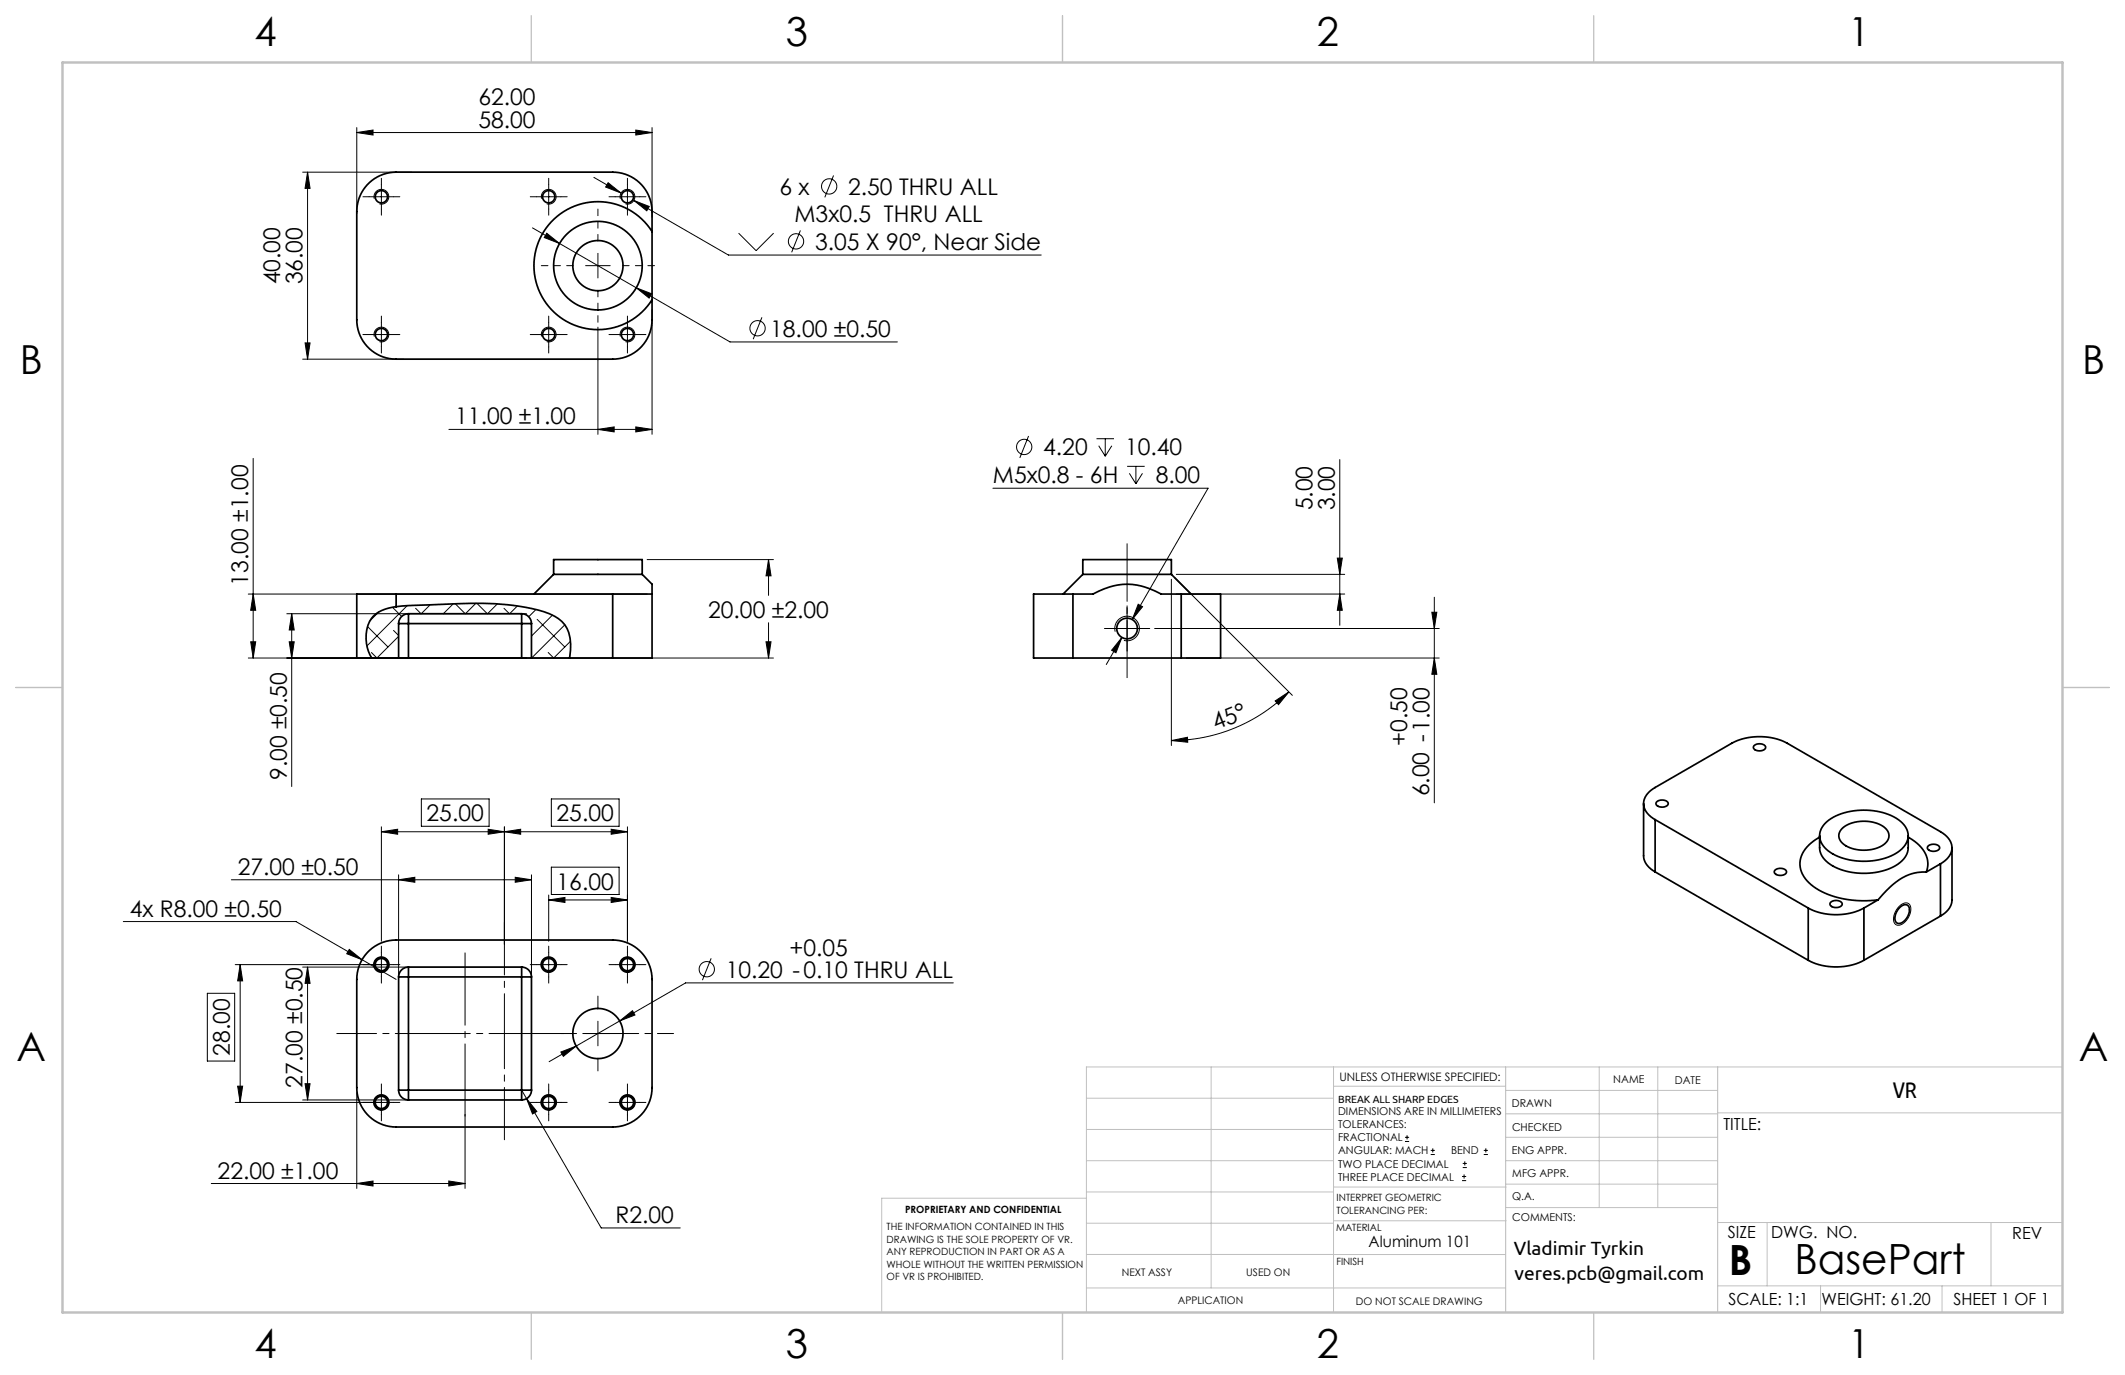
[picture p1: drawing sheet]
<svg xmlns="http://www.w3.org/2000/svg" width="432mm" height="279mm" viewBox="0 0 432 279" stroke-linecap="round" stroke-linejoin="round" font-family="sans-serif">
<g fill="none" stroke="#000" stroke-width=".2">
<path d="M61.5 35h22.1M62.5 35l.5 3.3h-1zM62.5 35v38M72.5 26.9l3.3-.5v1zM72.5 25.9v17.5M72.5 26.9h60M75 40h5M77.5 37.5v5M109 40h5M111.5 37.5v5M120.7 36l5.5 3.2M123.6 37.1l2.6 2.1-3.1-1.2z"/>
<path d="M125 40h5M127.5 37.5v5M129.2 26.4l3.3 .5-3.3 .5zM132.5 25.9v18.2M169.4 35.7l-1.8 4.4M76 40.4a1.5 1.5 0 0 1 1.4-1.9 1.5 1.5 0 0 1 1.6 1.6 1.5 1.5 0 0 1-1.9 1.3M108.2 46.3l40.1 23.2h34M110 40.4a1.5 1.5 0 0 1 1.4-1.9 1.5 1.5 0 0 1 1.6 1.6 1.5 1.5 0 0 1-1.9 1.3M111.1 47.4l2.6 2.1-3.1-1.2zM119 54h5M121.5 51.5v5M126 40.4a1.5 1.5 0 0 1 1.4-1.9 1.5 1.5 0 0 1 1.6 1.6 1.5 1.5 0 0 1-1.9 1.3"/>
<path d="M128.8 40.7l3.1 1.3-.5 .8zM128.8 40.7l19.2 11.1h63.6M129.3 58.5l3.1 1.2-.5 .9zM150.1 47.4l3.5 3.5 3.6-3.5M162.6 46.8l-1.7 4.5M61.5 73h20.4M62 69.7h1l-.5 3.3zM75 68h5M76 68.4a1.5 1.5 0 0 1 1.4-1.9 1.5 1.5 0 0 1 1.6 1.6 1.5 1.5 0 0 1-1.9 1.3M77.5 65.5v5M109 68h5M110 68.4a1.5 1.5 0 0 1 1.4-1.9 1.5 1.5 0 0 1 1.6 1.6 1.5 1.5 0 0 1-1.9 1.3"/>
<path d="M111.5 65.5v5M121.5 66.5v21.8M125 68h5M126 68.4a1.5 1.5 0 0 1 1.4-1.9 1.5 1.5 0 0 1 1.6 1.6 1.5 1.5 0 0 1-1.9 1.3M127.5 65.5v5M132.5 63v25.3M154.8 64.5l-1.8 4.4M51.4 93.1v40.6M91.2 87.3h41.3M121.5 87.3l3.3-.6v1.1zM129.2 86.7l3.3 .6-3.3 .5zM201.8 99.2h43.7l-15.4 26.7"/>
<path d="M209 88.6l-1.8 4.4M222.8 89.2h3.6M223.3 90.6l1.3 2.1M224.6 89.2v3.5M225.9 90.6l-1.3 2.1M229 94.8h3.6M229.5 96.2l1.3 2.1M230.8 94.8v3.5M232.1 96.2l-1.3 2.1M272.2 93.4v33.7M131.5 113.7h25.7M156.2 113.7l.5 3.3h-1z"/>
<path d="M156.2 113.7v7.3M238 117.7v33.8M238.7 117.4l23.9 23.9M239 116.7h34.2M271.7 113.4h1.1l-.6 3.3zM50.4 133.7h106.8M50.4 120.7h81.1M50.9 130.4h1.1l-.6 3.3zM51.4 120.7l.6 3.3h-1.1zM58.3 124.7h48.7M58.8 130.4h1l-.5 3.3zM59.3 124.7v35.1"/>
<path d="M59.3 124.7l.5 3.3h-1zM74.7 127.3l4.1 4.2M76.5 124.6l.1 .1M77 124.3l-1.8 1.9M79.8 123.4l1.8 1.9M80 128.1l1 1M81 129.3l-4.4 4.4-1.1-1.1M82.7 123.1l-8.1 8.2M84.5 123.6l1.1 1.1M87.4 122.9l-1.8 1.8M92.1 122.7l-2 2M92.5 122.7l2 2"/>
<path d="M96.7 122.6l-2.1 2.1M96.9 122.6l2.1 2.1M101.1 122.7l-2 2M102.4 123.6l1.1 1.1M105.1 123.1l-1.5 1.6M108 129.2h.1M108.9 123.9l-1.5 1.4M109.1 125.9l5.7 5.6M112.3 125l-4.3 4.3M114.8 127l-6.8 6.7M115.9 130.3l-3.4 3.4-1.1-1.1M155.7 130.4h1l-.5 3.3z"/>
<path d="M156.2 126.5v7.2M226.5 127.7h5M226.6 128.4a2.5 2.5 0 0 1 2.2-3.2 2.5 2.5 0 0 1 2.7 2.7 2.5 2.5 0 0 1-3.1 2.2M228 129.5l-1.2 3.1-.9-.5zM228 129.5l-3.2 5.5M229 125.2v5M231.3 122.8l.9 .5-2.1 2.6zM234.6 127.7h57.9M239 120.7h34.2M241 133.7h51.5M272.2 120.7l.6 3.3h-1.1zM290.9 124.4h1.1l-.5 3.3z"/>
<path d="M291.5 133.7l.5 3.3h-1.1zM291.5 121.4v41.7M238 150.5l3.3-.7v1zM259.1 142.4l2.8-1.8-2.1 2.6zM261.9 140.6a33.8 33.8 0 0 1-23.9 9.9M47 178.8h61M77.5 169l3.3-.5v1zM77.5 168v23.3M77.5 169h50M81 177.8v20.3M81 178.8l3.3-.5v1zM85.6 162.3h13.8v5.6h-13.8z"/>
<path d="M99.2 168.5l3.3 .5-3.3 .5zM102.5 168v23.9M102.5 169l3.3-.5v1zM104.7 178.3l3.3 .5-3.3 .5zM108 177.8v21M112 162.3h13.8v5.6h-13.8zM112 176.2h13.8v5.6h-13.8zM124.2 168.5l3.3 .5-3.3 .5zM127.5 168v23.3M25.1 187.3h35l20.4 11.7M48.8 196v28M48.8 196l.5 3.3h-1z"/>
<path d="M61.5 196.5h21.2M62.5 196.5v27M62.5 196.5l.5 3.3h-1zM71 192.9l2.6 2.1-3.1-1.2zM76 196.4a1.5 1.5 0 0 1 1.4-1.9 1.5 1.5 0 0 1 1.6 1.6 1.5 1.5 0 0 1-1.9 1.4M77.5 193.5v5M80 196h-32.2M109 196h5M110 196.4a1.5 1.5 0 0 1 1.4-1.9 1.5 1.5 0 0 1 1.6 1.6 1.5 1.5 0 0 1-1.9 1.4M111.5 181.9v9.4M111.5 182.9h16M111.5 182.9l3.3-.5v1z"/>
<path d="M111.5 193.5v5M124.2 182.4l3.3 .5-3.3 .5zM125 196h5M126 196.4a1.5 1.5 0 0 1 1.4-1.9 1.5 1.5 0 0 1 1.6 1.6 1.5 1.5 0 0 1-1.9 1.4M127.5 193.5v5M144.5 194.7l-1.8 4.5M193.7 199.7h-54.4l-13.4 7.8M385.9 184.2a1.31 1.31 0 0 1 2.3-.1 3.4 3.4 0 0 1-2.6 3.9 1.38 1.38 0 0 1-.7-2l.3-.8zM42.1 201.8h5.6v13.8h-5.6zM114 213.8l3.1-1.2-2.6 2.1zM119 210h5M121.5 207.5v5"/>
<path d="M125.9 207.5l2.6-2.1 .5 .9zM125.9 207.5l-14.3 8.2M48.3 220.7h1l-.5 3.3zM61.5 223.5h21.5M62 220.2h1l-.5 3.3zM72.5 222v19.5M76 224.4a1.5 1.5 0 0 1 1.4-1.9 1.5 1.5 0 0 1 1.6 1.6 1.5 1.5 0 0 1-1.9 1.4M77.5 221.5v5M80 224h-32.2M91.2 240l3.3 .5-3.3 .5zM94.5 226.4v15.1M106 221.5l16.2 28h16"/>
<path d="M107 223.2l2.1 2.7-.9 .5zM109 224h5M110 224.4a1.5 1.5 0 0 1 1.4-1.9 1.5 1.5 0 0 1 1.6 1.6 1.5 1.5 0 0 1-1.9 1.4M111.5 221.5v5M125 224h5M126 224.4a1.5 1.5 0 0 1 1.4-1.9 1.5 1.5 0 0 1 1.6 1.6 1.5 1.5 0 0 1-1.9 1.4M127.5 221.5v5M285.5 231.9h.8M285.5 231.1h.8M285.9 230.7v.8M290.7 234.6h.9M290.7 233.8h.9"/>
<path d="M291.1 233.3v.9M297.1 239.9h.8M297.1 239.1h.8M297.2 237.3h.9M297.2 236.4h.9M297.5 238.6v.9M297.6 236v.8M301.5 234.6h.8M301.5 233.8h.8M301.9 233.3v.9M42.9 240.5h51.6M72.5 240.5l3.3-.5v1z"/>
<circle cx="168.5" cy="37.9" r="1.56"/>
<circle cx="161.8" cy="49" r="1.56"/>
<circle cx="153.9" cy="66.7" r="1.56"/>
<circle cx="208.1" cy="90.8" r="1.56"/>
<circle cx="143.6" cy="196.9" r="1.56"/>
</g>
<path d="M102.5 231.6v-44.1" fill="none" stroke="#000" stroke-width=".2" stroke-dasharray="15.2 1.3 1.3 1.3" stroke-dashoffset="4.6"/>
<path d="M68.4 210h58.1" fill="none" stroke="#000" stroke-width=".2" stroke-dasharray="15.2 1.3 1.3 1.3" stroke-dashoffset="7.2"/>
<path d="M94.5 226.8v-33.2" fill="none" stroke="#000" stroke-width=".2" stroke-dasharray="15.2 1.3 1.3 1.3" stroke-dashoffset=".6"/>
<path d="M229 110.5v27.2" fill="none" stroke="#000" stroke-width=".2" stroke-dasharray="15.2 1.3 1.3 1.3" stroke-dashoffset="3.5"/>
<g fill="none" stroke="#c0c0c0" stroke-width=".2">
<path d="M246.1 216.8v44.9M271 216.8v49.9M305.9 216.8v49.9M325 216.8v28.6M336.9 216.8v28.6M349 216.8v49.9M419.1 216.8h-198.3v49.9M220.8 235.9h50.2M220.8 229.5h50.2M220.8 223.2h50.2M271 220.7h34.9M305.9 231.1h43.1"/>
<path d="M305.9 226.3h43.1M305.9 221.6h43.1M305.9 235.9h43.1M349 226.1h70.1M220.8 254.9h85.1M220.8 248.6h50.2M220.8 242.2h50.2M220.8 243.5h-41.6v23.2M271 248.1h35.1M271 241.2h35.1M305.9 240.6h43.1M306.1 245.4h42.9"/>
<path d="M349 248.4h70.1M359.1 248.4v12.9M404.6 248.4v12.9M220.8 261.7h85.1M349 261.3h70.1M369.9 261.3v5.4M394.6 261.3v5.4"/>
</g>
<path d="M107.9 3.2v9.5M215.9 3.2v9.5M323.8 3.2v9.5M3.2 139.7h9.5M419.1 139.7h9.5M107.9 266.7v9.5M215.9 266.7v9.5M323.8 266.7v9.5" fill="none" stroke="#c0c0c0" stroke-width=".25"/>
<path d="M12.7 12.7h406.4v254h-406.4z" fill="none" stroke="#c0c0c0" stroke-width=".5"/>
<path d="M116.5 54h-6.5M121.5 49v-6.5M121.5 59v6.5M126.5 54h6.5" fill="none" stroke="#000" stroke-width=".2" stroke-dasharray="15.2 1.3 1.3 1.3" stroke-dashoffset="13.9"/>
<g fill="none" stroke="#000" stroke-width=".2" stroke-dasharray="15.2 1.3 1.3 1.3">
<path d="M75 40h-1.3M77.5 37.5v-1.3M80 40h1.2M109 40h-1.3M111.5 37.5v-1.3M114 40h1.2M125 40h-1.3M127.5 37.5v-1.3M130 40h1.2M77.5 42.5v1.2M111.5 42.5v1.2M127.5 42.5v1.2"/>
<path d="M75 68h-1.3M77.5 65.5v-1.3M77.5 70.5v1.2M80 68h1.2M109 68h-1.3M111.5 65.5v-1.3M111.5 70.5v1.2M114 68h1.2M125 68h-1.3M127.5 65.5v-1.3M127.5 70.5v1.2M130 68h1.2"/>
<path d="M226.5 127.7h-2.1M229 125.2v-2.1M229 130.2v2.1M231.5 127.7h2.1M75 196h-1.3M77.5 193.5v-1.2M77.5 198.5v1.3M80 196h1.2M109 196h-1.3M111.5 193.5v-1.2M111.5 198.5v1.3M114 196h1.2"/>
<path d="M125 196h-1.3M127.5 193.5v-1.2M127.5 198.5v1.3M130 196h1.2M116.5 210h-2.6M121.5 205v-2.6M121.5 215v2.6M75 224h-1.3M77.5 221.5v-1.2M77.5 226.5v1.3M80 224h1.2M109 224h-1.3"/>
<path d="M111.5 221.5v-1.2M111.5 226.5v1.3M114 224h1.2M125 224h-1.3M127.5 221.5v-1.2M127.5 226.5v1.3M130 224h1.2"/>
</g>
<path d="M126.5 210h10.4" fill="none" stroke="#000" stroke-width=".2" stroke-dasharray="15.2 1.3 1.3 1.3" stroke-dashoffset="12"/>
<g fill="#000">
<path d="M62.5 35l.5 3.3h-1zM62 69.7h1l-.5 3.3zM290.9 124.4h1.1l-.5 3.3zM291.5 133.7l.5 3.3h-1.1zM271.7 113.4h1.1l-.6 3.3zM272.2 120.7l.6 3.3h-1.1z"/>
<path d="M123.6 37.1l-.5 .9 3.1 1.2zM128.8 40.7l2.6 2.1 .5-.8zM114 213.8l.5 .9 2.6-2.1zM125.9 207.5l3.1-1.2-.5-.9zM228 129.5l-2.1 2.6 .9 .5zM231.3 122.8l-1.2 3.1 2.1-2.6z"/>
<path d="M50.9 130.4h1.1l-.6 3.3zM51.4 120.7l.6 3.3h-1.1zM58.8 130.4h1l-.5 3.3zM59.3 124.7l.5 3.3h-1zM62 220.2h1l-.5 3.3zM62.5 196.5l.5 3.3h-1z"/>
<path d="M155.7 130.4h1l-.5 3.3zM156.2 113.7l.5 3.3h-1zM72.5 26.9l3.3-.5v1zM129.2 26.4l3.3 .5-3.3 .5zM121.5 87.3l3.3-.6v1.1zM129.2 86.7l3.3 .6-3.3 .5zM111.1 47.4l-.5 .9 3.1 1.2zM129.3 58.5l2.6 2.1 .5-.9zM107 223.2l1.2 3.2 .9-.5zM71 192.9l-.5 .9 3.1 1.2z"/>
<path d="M259.1 142.4l.7 .8 2.1-2.6zM238 150.5l3.3 .3v-1z"/>
<path d="M77.5 169l3.3-.5v1zM99.2 168.5l3.3 .5-3.3 .5z"/>
<path d="M124.2 168.5l3.3 .5-3.3 .5zM102.5 169l3.3-.5v1zM104.7 178.3l3.3 .5-3.3 .5zM81 178.8l3.3-.5v1z"/>
<path d="M124.2 182.4l3.3 .5-3.3 .5zM111.5 182.9l3.3-.5v1zM91.2 240l3.3 .5-3.3 .5zM72.5 240.5l3.3-.5v1z"/>
<path d="M48.3 220.7h1l-.5 3.3zM48.8 196l.5 3.3h-1z"/>
</g>
<g fill="none" stroke="#000" stroke-width=".35">
<path d="M132.5 47.1a13 13 0 0 0-19.5-3 13 13 0 0 0 0 19.7 13 13 0 0 0 19.5-2.9M132.5 47.1v13.8M132.5 47.1v-4.1a8 8 0 0 0-8-8h-44a8 8 0 0 0-8 8v22a8 8 0 0 0 8 8h44a8 8 0 0 0 8-8v-4.1M112.5 116.7h18M112.5 116.7v-3h18v3M112.5 116.7l-4 4M130.5 116.7l2 2v2M220 116.7h18M220 116.7v-3h18v3M220 116.7l-4 4M238 116.7l4 4M75.5 133.7h5.5"/>
<path d="M80.5 120.7h-8v13h3M80.5 123.3a6.7 6.7 0 0 0-5.4 3 8 8 0 0 0 .4 7.4M80.5 123.3l9.6-.5a64.1 64.1 0 0 1 17.9 .8 11.5 11.5 0 0 1 6.8 3.3 8.7 8.7 0 0 1 .9 6.8M80.5 120.7v2.6M80.5 120.7h44M81 126.7h2M81 133.7h2M81 126.7v7M83 124.7a2 2 0 0 0-2 2M83 124.7v2M83 133.7h23M83 124.7h23"/>
<path d="M83 126.7h23M83 126.7v7M106 124.7a2 2 0 0 1 2 2M106 126.7h2M106 124.7v2M106 133.7h2M106 126.7v7M108 133.7h16.5M108 126.7v7M124.5 120.7h8M124.5 120.7v13M132.5 120.7v13h-8"/>
<path d="M218 120.7h4.1a13 13 0 0 1 13.9 0h4M218 120.7h-8v13h8M218 133.7h22M218 120.7v13M240 120.7h8v13h-8M240 120.7v13M356.4 151.6a1.59 1.59 0 0 1 2.4 .2 1.45 1.45 0 0 1-2.3 .5l-.2-.3zM334 163.3v10.6a4 4 0 0 0 2.3 3.3M336.3 166.6a3.5 3.5 0 0 1-2-4.6l.8-1.1 1.2-.9 15.6-9a12.5 12.5 0 0 1 11.3 0l31.1 18a3.5 3.5 0 0 1 2 4.6l-.8 1-1.2 .9M336.3 166.6l31.1 17.9M336.3 177.2l31.1 17.9M336.3 166.6v10.6"/>
<path d="M336.6 163a1.59 1.59 0 0 1 2.4 .2 1.45 1.45 0 0 1-2.3 .5l-.2-.4zM360.6 176.9a1.59 1.59 0 0 1 2.4 .2 1.45 1.45 0 0 1-2.3 .5l-.2-.3zM369.7 170.1a6.5 6.5 0 0 0-3.9 5.7 6.9 6.9 0 0 0 4.4 5.4 20.3 20.3 0 0 0 11.4 1.7M369.7 169.8v2.5a4.7 4.7 0 0 0 3.2 3.9 13.7 13.7 0 0 0 13.2-.9 4 4 0 0 0 1.6-3v-2.5M370.9 167.3a12 12 0 0 1 9.8-2.6 8.7 8.7 0 0 1 6.7 3.6 3.6 3.6 0 0 1-1.7 4.8 13.6 13.6 0 0 1-14.2-.2 3.5 3.5 0 0 1-.6-5.6zM374.3 168.4a7.4 7.4 0 0 1 8.8-.1 2.08 2.08 0 0 1-.7 3.5 7.5 7.5 0 0 1-8.2-.6 1.91 1.91 0 0 1 .1-2.8zM387.7 170.1a6.9 6.9 0 0 1 4 5.2v1l-.3 .9M391.4 177.2a10.3 10.3 0 0 0-8.2 3.8l-1.6 1.9M391.8 172a1.59 1.59 0 0 1 2.3 .2 1.45 1.45 0 0 1-2.3 .5l-.2-.5zM394.3 175.5l-2.9 1.7M394.3 175.5v10.6M396.6 172.3v10.6a4 4 0 0 1-2.3 3.2"/>
<path d="M74.6 193.6a8 8 0 0 1 5.9-2.6h44a8 8 0 0 1 8 8v22a8 8 0 0 1-8 8h-44a8 8 0 0 1-8-8v-22a8 8 0 0 1 2.1-5.4zM81 198.5h2M81 198.5v23M83 196.5a2 2 0 0 0-2 2M83 196.5v2M83 198.5v23M83 196.5h23M83 198.5h23M106 196.5a2 2 0 0 1 2 2M106 198.5h2M106 196.5v2M106 198.5v23"/>
<path d="M108 198.5v23M367.4 184.5a12.5 12.5 0 0 0 11.3 0M367.4 195.1a12.5 12.5 0 0 0 11.3 0M367.4 184.5v10.6M372 183.4a1.59 1.59 0 0 1 2.3 .2 1.45 1.45 0 0 1-2.3 .5l-.2-.4zM378.7 184.5v10.6M381.6 182.9l-2.9 1.6M386.1 184.4a1.03 1.03 0 0 1 1-.6 1.03 1.03 0 0 1 .9 .8 2.91 2.91 0 0 1-2.2 3.1 1.23 1.23 0 0 1-.6-2zM394.3 186.1l-15.6 9M81 221.5a2 2 0 0 0 2 2M81 221.5h2M83 221.5v2"/>
<path d="M83 223.5h23M83 221.5h23M106 221.5v2M106 221.5h2M108 221.5a2 2 0 0 1-2 2"/>
<circle cx="77.5" cy="40" r="1.25"/>
<circle cx="111.5" cy="40" r="1.25"/>
<circle cx="127.5" cy="40" r="1.25"/>
<circle cx="121.5" cy="54" r="9"/>
<circle cx="121.5" cy="54" r="5.1"/>
<circle cx="77.5" cy="68" r="1.25"/>
<circle cx="111.5" cy="68" r="1.25"/>
<circle cx="127.5" cy="68" r="1.25"/>
<circle cx="229" cy="127.7" r="2.1"/>
<circle cx="77.5" cy="196" r="1.52"/>
<circle cx="77.5" cy="196" r="1.25"/>
<circle cx="111.5" cy="196" r="1.52"/>
<circle cx="111.5" cy="196" r="1.25"/>
<circle cx="127.5" cy="196" r="1.52"/>
<circle cx="127.5" cy="196" r="1.25"/>
<circle cx="121.5" cy="210" r="5.1"/>
<circle cx="77.5" cy="224" r="1.52"/>
<circle cx="77.5" cy="224" r="1.25"/>
<circle cx="111.5" cy="224" r="1.52"/>
<circle cx="111.5" cy="224" r="1.25"/>
<circle cx="127.5" cy="224" r="1.52"/>
<circle cx="127.5" cy="224" r="1.25"/>
</g>
<g font-size="8.5">
<text x="351.3" y="259">B</text>
<text x="364.6" y="258.9">BasePart</text>
</g>
<g font-size="8.1">
<text x="51.7" y="9.3">4</text>
<text x="159.7" y="9.3">3</text>
<text x="267.6" y="9.3">2</text>
<text x="375.6" y="9.3">1</text>
<text x="4" y="76">B</text>
<text x="423.1" y="76">B</text>
<text x="3.3" y="215.7">A</text>
<text x="422.4" y="215.7">A</text>
<text x="51.7" y="276">4</text>
<text x="159.7" y="276">3</text>
<text x="267.6" y="276">2</text>
<text x="375.6" y="276">1</text>
</g>
<text font-size="5.1" x="384.6" y="223.1">VR</text>
<g font-size="4.7">
<text x="97.2" y="21.4">62.00</text>
<text x="97.2" y="25.9">58.00</text>
<text x="158.4" y="39.6">6 x</text>
<text x="172.3" y="39.6">2.50 THRU ALL</text>
<text x="161.4" y="45.2">M3x0.5 THRU ALL</text>
<text x="165.6" y="50.8">3.05 X 90°, Near Side</text>
<text x="57" y="57.8" transform="rotate(-90 57 57.8)">40.00</text>
<text x="61.5" y="57.8" transform="rotate(-90 61.5 57.8)">36.00</text>
<text x="156.5" y="68.4">18.00 ±0.50</text>
<text x="92.5" y="86.2">11.00 ±1.00</text>
<text x="212" y="92.5">4.20</text>
<text x="228.6" y="92.5">10.40</text>
<text x="201.8" y="98.1">M5x0.8 - 6H</text>
<text x="234.8" y="98.1">8.00</text>
<text x="266.7" y="103.7" transform="rotate(-90 266.7 103.7)">5.00</text>
<text x="271.2" y="103.7" transform="rotate(-90 271.2 103.7)">3.00</text>
<text x="50.4" y="119" transform="rotate(-90 50.4 119)">13.00 ±1.00</text>
<text x="143.9" y="125.5">20.00 ±2.00</text>
<text x="247" y="148.4" transform="rotate(-22 247 148.4)">45°</text>
<text x="285.9" y="151.5" transform="rotate(-90 285.9 151.5)">+0.50</text>
<text x="58.3" y="158.5" transform="rotate(-90 58.3 158.5)">9.00 ±0.50</text>
<text x="290.4" y="161.8" transform="rotate(-90 290.4 161.8)">6.00 -1.00</text>
<text x="86.7" y="166.9">25.00</text>
<text x="113.1" y="166.9">25.00</text>
<text x="48.3" y="177.8">27.00 ±0.50</text>
<text x="113.1" y="180.7">16.00</text>
<text x="26.4" y="186.2">4x R8.00 ±0.50</text>
<text x="160.4" y="194.2">+0.05</text>
<text x="147.5" y="198.7">10.20 -0.10 THRU ALL</text>
<text x="46.7" y="214.5" transform="rotate(-90 46.7 214.5)">28.00</text>
<text x="61.5" y="221" transform="rotate(-90 61.5 221)">27.00 ±0.50</text>
<text x="44.2" y="239.5">22.00 ±1.00</text>
<text x="125" y="248.5">R2.00</text>
</g>
<g font-size="3.9">
<text x="307.6" y="255.1">Vladimir Tyrkin</text>
<text x="307.7" y="260.1">veres.pcb@gmail.com</text>
</g>
<g font-size="3.4">
<text x="350.2" y="229.5">TITLE:</text>
<text x="351.1" y="251.6">SIZE</text>
<text x="359.9" y="251.6">DWG. NO.</text>
<text x="408.9" y="251.7">REV</text>
<text x="351.2" y="265.2">SCALE: 1:1</text>
<text x="370.1" y="265.3">WEIGHT: 61.20</text>
<text x="396.9" y="265.2">SHEET 1 OF 1</text>
</g>
<text font-size="3.2" x="278.1" y="253.3">Aluminum 101</text>
<text font-size="2.4" x="272.2" y="219.7">UNLESS OTHERWISE SPECIFIED:</text>
<g font-size="2.2">
<text x="327.8" y="220.1">NAME</text>
<text x="340.3" y="220.2">DATE</text>
<text x="271.9" y="226.6">DIMENSIONS ARE IN MILLIMETERS</text>
<text x="307.2" y="224.9">DRAWN</text>
<text x="271.9" y="229.3">TOLERANCES:</text>
<text x="271.9" y="231.9">FRACTIONAL</text>
<text x="307.3" y="229.8">CHECKED</text>
<text x="271.9" y="234.6">ANGULAR: MACH</text>
<text x="271.9" y="237.2">TWO PLACE DECIMAL</text>
<text x="271.9" y="239.9">THREE PLACE DECIMAL</text>
<text x="294.9" y="234.6">BEND</text>
<text x="307.2" y="234.5">ENG APPR.</text>
<text x="307.3" y="239.2">MFG APPR.</text>
<text x="307.3" y="243.9">Q.A.</text>
<text x="307.3" y="248.1">COMMENTS:</text>
</g>
<g font-size="2.1">
<text x="271.9" y="224.1">BREAK ALL SHARP EDGES</text>
<text x="227.9" y="259.2">NEXT ASSY</text>
<text x="253.3" y="259.2">USED ON</text>
<text x="239.3" y="265">APPLICATION</text>
<text x="275.5" y="265.1">DO NOT SCALE DRAWING</text>
</g>
<g font-size="2">
<text x="271.6" y="244.1">INTERPRET GEOMETRIC</text>
<text x="180.2" y="250">THE INFORMATION CONTAINED IN THIS</text>
<text x="183.9" y="246.4">PROPRIETARY AND CONFIDENTIAL</text>
<text x="271.5" y="250.2">MATERIAL</text>
<text x="271.6" y="246.6">TOLERANCING PER:</text>
<text x="180.2" y="252.5">DRAWING IS THE SOLE PROPERTY OF VR.</text>
<text x="180.2" y="255.1">ANY REPRODUCTION IN PART OR AS A</text>
<text x="180.2" y="257.6">WHOLE WITHOUT THE WRITTEN PERMISSION</text>
<text x="271.5" y="257">FINISH</text>
<text x="180.2" y="260.1">OF VR IS PROHIBITED.</text>
</g>
</svg>
